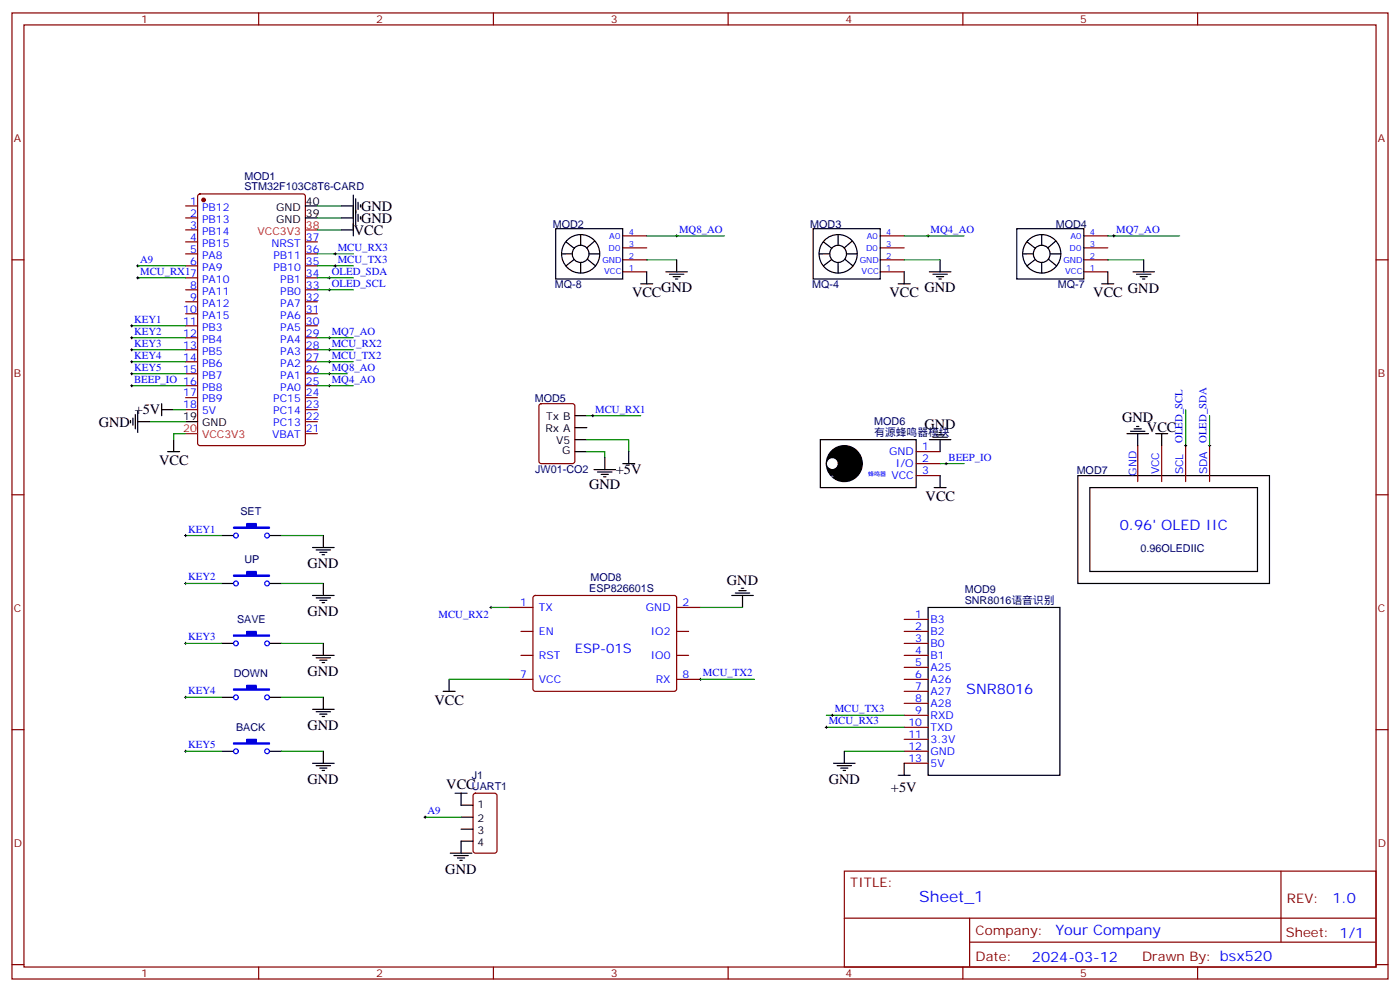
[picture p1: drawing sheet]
<svg xmlns="http://www.w3.org/2000/svg" width="412mm" height="292mm" viewBox="0 0 412 292" stroke-linecap="round" stroke-linejoin="round" font-family="sans-serif">
<g fill="none" stroke="#870000" stroke-width=".35">
<path d="M3.5 3.8h405.4v284.3h-405.4zM7.1 7.3h398.2v277.3h-398.2zM76.2 3.8v3.5M145.3 3.8v3.5M214.5 3.8v3.5M283.6 3.8v3.5M352.8 3.8v3.5M58.4 57.3l.5-.2h30.4l.6 .4 .1 73-.5 .6-30.6 .1-.6-.5-.1-72.9zM3.5 76.5h3.6M54.7 60.6h3.5M54.7 64.1h3.5M54.7 67.7h3.5"/>
<path d="M54.7 71.2h3.5M54.7 74.7h3.5M54.7 78.2h3.5M90 71.2h3.5M90 74.7h3.5M90 78.2h3.5M183.4 76.5h7.1M183.4 73h7.1M183.4 69.4h7.1M259.3 76.5h7M259.3 73h7M259.3 69.4h7"/>
<path d="M405.3 76.5h3.6M54.7 81.8h3.5M54.7 85.3h3.5M54.7 88.8h3.5M54.7 92.4h3.5M54.7 95.9h3.5M54.7 99.4h3.5M90 81.8h3.5M90 85.3h3.5M90 88.8h3.5M90 92.4h3.5M90 95.9h3.5"/>
<path d="M90 99.4h3.5M183.4 80h7.1M259.3 80h7M54.7 102.9h3.5M54.7 106.5h3.5M54.7 110h3.5M54.7 113.5h3.5M54.7 117.1h3.5M90 102.9h3.5M90 106.5h3.5M90 110h3.5M90 113.5h3.5"/>
<path d="M90 117.1h3.5M159 119l.5-.2h9.1l.7 .4v16.5l-.4 .7-9.4 .1-.7-.5-.1-16.5zM54.7 120.6h3.5M90 120.6h3.5M90 127.6h3.5M90 124.1h3.5M269.9 132.9h7M269.9 136.5h7M269.9 140h7M335.1 131.2v10.5M342.2 131.2v10.5M349.2 131.2v10.5"/>
<path d="M356.3 131.2v10.5M3.5 145.6h3.6M405.3 145.6h3.6M149.9 178.8h7.1M157.2 175.5l.5-.2h41.2l.4 .7v27.1l-.7 .4-41.2-.1-.4-.6v-26.8zM199.3 178.8h7.1M149.9 200h7.1M153.5 185.8h3.5M153.5 192.9h3.5M199.3 185.8h3.5M199.3 192.9h3.5M199.3 200h7.1"/>
<path d="M266.3 182.3h7.1M266.3 185.8h7.1M266.3 189.4h7.1M266.3 192.9h7.1M266.3 196.4h7.1M266.3 200h7.1M3.5 214.8h3.6M266.3 203.5h7.1M266.3 207h7.1M266.3 210.5h7.1M266.3 214.1h7.1M266.3 217.6h7.1"/>
<path d="M405.3 214.8h3.6M266.3 221.1h7.1M266.3 224.6h7.1M248.7 256.4h156.6v28.2h-156.6zM377.3 256.4v20.9M248.7 270.2h156.5M285.6 277.3h119.6M285.6 270.2v14.2M3.5 283.9h3.6M76.2 284.6v3.5M145.3 284.6v3.5M214.5 284.6v3.5"/>
<path d="M283.6 284.6v3.5M352.8 284.6v3.5M405.3 283.9h3.6"/>
</g>
<circle cx="60" cy="58.8" r=".53" fill="#870000" stroke="#870000" stroke-width=".35"/>
<g fill="none" stroke="#000" stroke-width=".35">
<path d="M104.1 57.4v12M104.8 58.5v7.8M105.5 59.5v2.2M90 64.1h3.5M90 60.6h3.5M100.5 64.1h3.6M100.5 60.6h3.6M100.5 67.7h3.6M105.5 63.1v2.1M106.2 60.3v.7M106.2 63.8v.7M163.7 67.3h19.7v14.8h-19.7z"/>
<path d="M166.7 71.2l2.4 1.9M167 70.8a5.6 5.6 0 0 1 9.4 2 5.6 5.6 0 0 1-6 7.5 5.6 5.6 0 0 1-4-8.7l.5-.7M168.5 74.7h-3M169.1 76.4l-2.4 1.8M169.2 73a2.49 2.49 0 0 1 4.2 .7 2.49 2.49 0 0 1-2.4 3.5 2.49 2.49 0 0 1-2.2-3.7l.4-.4M171 77.3v3.1M171 69.1v3.1M173 76.3l2.4 2M173.6 74.7h3M175.2 70.9l-2.4 2.1M199.3 76.5v3.5M239.5 67.3h19.8v14.8h-19.8z"/>
<path d="M242.6 71.2l2.4 1.9M242.9 70.8a5.6 5.6 0 0 1 9.3 2 5.6 5.6 0 0 1-5.9 7.5 5.6 5.6 0 0 1-4.1-8.7l.5-.7M244.3 74.7h-3M245 76.4l-2.4 1.8M245 73a2.49 2.49 0 0 1 4.2 .6 2.49 2.49 0 0 1-2.3 3.6 2.49 2.49 0 0 1-2.2-3.6l.3-.5M246.9 77.3v3.1M246.9 69.1v3.1M248.9 76.3l2.3 2M249.4 74.7h3.1M251 70.9l-2.3 2.1M276.9 76.5v3.5M188.7 83.5h3.6"/>
<path d="M190.5 80v3.5M196.1 80h6.4M197.2 80.7h4.2M198.3 81.4h2.1M199 82.1h.7M264.6 83.5h3.5M266.3 80v3.5M273.8 80h6.3M274.8 80.7h4.2M275.9 81.4h2.1M276.6 82.1h.7M38.5 123.8v.7"/>
<path d="M39.2 123v2.2M39.9 122v4.2M40.6 124.1h3.5M40.6 120.9v6.4M49.4 132.9h3.5M51.2 129.4v3.5M54.7 124.1h3.5M169.3 122.3h3.6M169.3 125.9h3.6M169.3 129.4h3.6M169.3 132.9h3.6M175 138.2h6.3"/>
<path d="M176 138.9h4.3M177.1 139.6h2.1M178.2 134.7v3.5M241.7 129.4h28.2v14.1h-28.2zM317.5 140h56.4v31.7h-56.4zM332 127.6h6.3M333 126.9h4.3M334.1 126.2h2.1M334.8 125.5h.7M335.1 127.6v3.6M340.4 127.6h3.6M342.2 127.6v3.6"/>
<path d="M65.3 157.6h3.5M79.4 157.6h3.5M95.2 157.6v3.5M177.8 140.3h.7M321 143.5h49.4v24.7h-49.4zM65.3 171.7h3.5M79.4 171.7h3.5M92.1 175.3h6.3M92.1 161.1h6.3M93.1 176h4.3M93.1 161.9h4.3M94.2 176.7h2.1"/>
<path d="M94.2 162.6h2.1M94.9 177.4h.7M94.9 163.3h.7M95.2 171.7v3.6M215.5 175.3h6.4M216.6 174.6h4.2M217.7 173.8h2.1M218.4 173.1h.7M218.7 175.3v3.5M273.4 178.8h38.8v49.4h-38.8zM65.3 189.4h3.5M79.4 189.4h3.5"/>
<path d="M92.1 192.9h6.3M93.1 193.6h4.3M94.2 194.3h2.1M94.9 195h.7M95.2 189.4v3.5M132.3 200v3.5M65.3 205.2h3.5M79.4 205.2h3.5M92.1 208.8h6.3M93.1 209.5h4.3M94.2 210.2h2.1M94.9 210.9h.7"/>
<path d="M95.2 205.2v3.6M130.5 203.5h3.6M65.3 221.1h3.5M79.4 221.1h3.5M92.1 224.6h6.3M93.1 225.4h4.3M94.2 226.1h2.1M94.9 226.8h.7M95.2 221.1v3.5M245.5 224.6h6.4M246.6 225.4h4.2M247.6 226.1h2.2"/>
<path d="M248.4 226.8h.7M248.7 221.1v3.5"/>
</g>
<path d="M90 67.7h3.5M54.7 127.6h3.5" fill="none" stroke="#f00" stroke-width=".35"/>
<g fill="none" stroke="#008700" stroke-width=".35">
<path d="M93.5 78.2h10.6M93.5 74.7h10.6M93.5 67.7h7M93.5 64.1h7M93.5 60.6h7M190.5 76.5h8.8M190.5 69.4h22.9M266.3 69.4h17.7M266.3 76.5h10.6M38.8 99.4h15.9M38.8 95.9h15.9M40.6 81.8h14.1"/>
<path d="M93.5 85.3h10.6M93.5 81.8h10.6M93.5 99.4h10.6M38.8 113.5h15.9M38.8 110h15.9M38.8 106.5h15.9M38.8 102.9h15.9M93.5 113.5h10.6M93.5 110h8.8M93.5 106.5h10.6M93.5 102.9h10.6M44.1 124.1h10.6"/>
<path d="M54.7 127.6h-3.5v1.8M172.9 132.9h5.3v1.8M172.9 129.4h12.3v3.5M349.2 120.6v10.6M356.3 122.3v8.9M54.7 157.6h10.6M82.9 157.6h12.3M54.7 171.7h10.6M82.9 171.7h12.3M144.6 178.8h5.3M206.4 178.8h12.3M54.7 189.4h10.6"/>
<path d="M82.9 189.4h12.3M132.3 200h17.6M206.4 200h15.8M54.7 205.2h10.6M82.9 205.2h12.3M243.4 214.1h22.9M243.4 210.5h22.9M54.7 221.1h10.6M82.9 221.1h12.3M248.7 221.1h17.6"/>
</g>
<g fill="none" stroke="#000" stroke-width=".29">
<path d="M98.4 78.2h.7M98.4 74.7h.7M98.8 74.4v.7M98.8 77.9v.7M199 69.4h.7M199.3 69.1v.7M273 69.4h.8M273.4 69.1v.7M38.5 99.4h.7M38.5 95.9h.7M38.8 95.5v.7M38.8 99.1v.7"/>
<path d="M40.2 81.8h.7M40.6 81.4v.7M96.7 85.3h.7M96.7 81.8h.7M96.7 99.4h.7M97 81.4v.7M97 84.9v.8M97 99.1v.7M38.5 113.5h.7M38.5 110h.7M38.5 106.5h.7M38.5 102.9h.7"/>
<path d="M38.8 102.6v.7M38.8 106.1v.7M38.8 109.6v.7M38.8 113.2v.7M96.7 113.5h.7M96.7 110h.7M96.7 106.5h.7M96.7 102.9h.7M97 102.6v.7M97 106.1v.7M97 109.6v.7M97 113.2v.7"/>
<path d="M348.9 131.2h.7M349.2 130.8v.7M356 131.2h.7M356.3 130.8v.7M54.3 157.6h.7M54.7 157.3v.7M54.3 171.7h.7M54.7 171.4v.7M144.3 178.8h.7M144.6 178.4v.7M54.3 189.4h.7M54.7 189v.7"/>
<path d="M206 200h.7M206.4 199.6v.7M54.3 205.2h.7M54.7 204.9v.7M243.1 214.1h.7M243.4 213.7v.7M244.8 210.5h.7M245.2 210.2v.7M54.3 221.1h.7M54.7 220.8v.7"/>
</g>
<g fill="#00f" stroke="#00f" stroke-width=".35">
<path d="M68.8 155.2h3.9v-1.1h2.8v1.1h3.9v.3h-10.6z"/>
<path d="M68.8 169.3h3.9v-1.1h2.8v1.1h3.9v.3h-10.6z"/>
<path d="M68.8 186.9h3.9v-1.1h2.8v1.1h3.9v.4h-10.6z"/>
<path d="M68.8 202.8h3.9v-1.1h2.8v1.1h3.9v.3h-10.6z"/>
<path d="M68.8 218.7h3.9v-1.1h2.8v1.1h3.9v.3h-10.6z"/>
</g>
<g fill="none" stroke="#00f" stroke-width=".35">
<path d="M70.2 189.4a.71 .71 0 0 0-1-.7 .71 .71 0 0 0-.2 1.2 .71 .71 0 0 0 1.1-.2l.1-.3M79.4 189.4a.71 .71 0 0 0-1-.7 .71 .71 0 0 0-.2 1.2 .71 .71 0 0 0 1.1-.2l.1-.3"/>
<circle cx="69.5" cy="157.6" r=".71"/>
<circle cx="78.7" cy="157.6" r=".71"/>
<circle cx="69.5" cy="171.7" r=".71"/>
<circle cx="78.7" cy="171.7" r=".71"/>
<circle cx="69.5" cy="205.2" r=".71"/>
<circle cx="78.7" cy="205.2" r=".71"/>
<circle cx="69.5" cy="221.1" r=".71"/>
<circle cx="78.7" cy="221.1" r=".71"/>
</g>
<circle cx="248.7" cy="136.5" r="5.3" fill="#000" stroke="#000" stroke-width=".35"/>
<circle cx="245.2" cy="136.5" r="1.76" fill="#fff" stroke="#000" stroke-width=".35"/>
<g fill="none" stroke="#000" stroke-width=".35">
<path d="M299.5 67.3h19.8v14.8h-19.8zM302.5 71.2l2.5 1.9a2.52 2.52 0 0 0 1.3 4 2.52 2.52 0 0 0 3.1-2.9 2.52 2.52 0 0 0-3.9-1.6l-.5 .4M302.8 70.8a5.6 5.6 0 0 1 9.4 2 5.6 5.6 0 0 1-6 7.5 5.6 5.6 0 0 1-4-8.7l.5-.7M304.3 74.7h-3M305 76.4l-2.5 1.8M306.9 77.3v3.1M306.9 69.1v3.1M308.8 76.3l2.4 2M309.4 74.7h3.1M311 70.9l-2.3 2.1M336.9 76.5v3.5M324.6 83.5h3.5"/>
<path d="M326.3 80v3.5M333.7 80h6.4M334.8 80.7h4.2M335.8 81.4h2.2M336.5 82.1h.8M47.6 118.8v3.5M47.6 120.6h3.6M183.4 136.5h3.6M185.2 132.9v3.6M273.8 129.4h6.3M274.8 128.7h4.2M275.9 128h2.1"/>
<path d="M276.6 127.3h.7M276.9 129.4v3.5M276.9 140v3.5M275.2 143.5h3.5M134.1 233.5h3.5M135.8 233.5v3.5h3.5M264.6 228.2h3.5M266.3 224.6v3.6M132.6 251.1h6.4M133.7 251.8h4.2M134.8 252.5h2.1M135.5 253.2h.7"/>
<path d="M135.8 240.5h3.5M135.8 244.1h3.5M139.3 247.6h-3.5v3.5"/>
</g>
<path d="M40.6 78.2h14.1M326.3 76.5h10.6M326.3 69.4h21.2M51.2 120.6h3.5M172.9 122.3h15.8M276.9 136.5h7.1M125.2 240.5h10.6" fill="none" stroke="#008700" stroke-width=".35"/>
<path d="M319.3 76.5h7M319.3 73h7M319.3 69.4h7M319.3 80h7M139.6 233.7l.5-.2h5.6l.6 .4 .1 16.5-.5 .7h-5.8l-.7-.5-.1-16.4z" fill="none" stroke="#870000" stroke-width=".35"/>
<path d="M40.2 78.2h.7M40.6 77.9v.7M327.7 69.4h.7M328.1 69.1v.7M174.3 122.3h.7M174.6 122v.7M278.3 136.5h.7M278.7 136.1v.7M124.9 240.5h.7M125.2 240.2v.7" fill="none" stroke="#000" stroke-width=".29"/>
<text font-size="4.6" fill="#00f" x="270.8" y="265.4">Sheet_1</text>
<g font-size="4.2">
<text x="106.4" y="65.6">GND</text>
<text x="106.4" y="62">GND</text>
<text x="104.2" y="69.1">VCC</text>
<text x="186.2" y="87.5">VCC</text>
<text x="194.7" y="86.1">GND</text>
<text x="262" y="87.5">VCC</text>
<text x="272.3" y="86.1">GND</text>
<text x="322.1" y="87.4">VCC</text>
<text x="332.3" y="86.2">GND</text>
<text x="29.1" y="125.5">GND</text>
<text x="39.7" y="122">+5V</text>
<text x="330.6" y="124.3">GND</text>
<text x="272.3" y="126.2">GND</text>
<text x="337.9" y="127.3">VCC</text>
<text x="46.9" y="136.8">VCC</text>
<text x="173.6" y="143.9">GND</text>
<text x="181.4" y="139.6">+5V</text>
<text x="272.7" y="147.4">VCC</text>
<text x="90.5" y="167.2">GND</text>
<text x="214.1" y="172.1">GND</text>
<text x="90.5" y="181.3">GND</text>
<text x="90.5" y="199">GND</text>
<text x="128" y="207.4">VCC</text>
<text x="90.5" y="214.8">GND</text>
<text x="90.5" y="230.7">GND</text>
<text x="131.5" y="232.2">VCC</text>
<text x="244.1" y="230.7">GND</text>
<text x="262.5" y="233.1">+5V</text>
<text x="131.2" y="257.3">GND</text>
</g>
<g font-size="4.2" fill="#00f">
<text x="329.8" y="155.9">0.96' OLED IIC</text>
<text x="284.6" y="204.4">SNR8016</text>
<text x="392.5" y="265.7">1.0</text>
<text x="310.9" y="275.2">Your Company</text>
<text x="304" y="283">2024-03-12</text>
</g>
<text font-size="3.9" fill="#00f" x="169.3" y="192.3">ESP-01S</text>
<g font-size="3.9" fill="#800">
<text x="250.5" y="261">TITLE:</text>
<text x="379.1" y="265.7">REV:</text>
<text x="287.4" y="275.2">Company:</text>
<text x="378.7" y="275.8">Sheet: 1/1</text>
<text x="287.4" y="282.9">Date:</text>
<text x="336.4" y="282.9">Drawn By: bsx520</text>
</g>
<g font-size="3.2" fill="#800">
<text x="41.6" y="6.8">1</text>
<text x="110.8" y="6.8">2</text>
<text x="179.9" y="6.8">3</text>
<text x="249.1" y="6.8">4</text>
<text x="318.2" y="6.8">5</text>
<text x="4.1" y="41.9">A</text>
<text x="405.9" y="41.9">A</text>
<text x="4.1" y="111.1">B</text>
<text x="405.9" y="111.1">B</text>
<text x="4.1" y="180.2">C</text>
<text x="405.9" y="180.2">C</text>
<text x="4.1" y="249.3">D</text>
<text x="405.9" y="249.3">D</text>
<text x="41.6" y="287.6">1</text>
<text x="110.8" y="287.6">2</text>
<text x="179.9" y="287.6">3</text>
<text x="249.1" y="287.6">4</text>
<text x="318.2" y="287.6">5</text>
</g>
<g font-size="3.2" fill="#000080">
<text x="72" y="52.8">MOD1</text>
<text x="72" y="56">STM32F103C8T6-CARD</text>
<text x="162.8" y="67">MOD2</text>
<text x="238.7" y="67">MOD3</text>
<text x="311" y="67">MOD4</text>
<text x="163.5" y="84.7">MQ-8</text>
<text x="239.2" y="84.7">MQ-4</text>
<text x="311.6" y="84.7">MQ-7</text>
<text x="157.5" y="118.2">MOD5</text>
<text x="257.5" y="125.2">MOD6</text>
<text x="257.5" y="128.3">有源蜂鸣器模块</text>
<text x="157.7" y="139.4">JW01-CO2</text>
<text x="317.2" y="139.4">MOD7</text>
<text x="70.8" y="151.7">SET</text>
<text x="72" y="165.8">UP</text>
<text x="335.9" y="162.3">0.96OLEDIIC</text>
<text x="173.9" y="171">MOD8</text>
<text x="173.6" y="174.2">ESP826601S</text>
<text x="284.2" y="177.7">SNR8016语音识别</text>
<text x="284.2" y="174.5">MOD9</text>
<text x="69.8" y="183.5">SAVE</text>
<text x="68.9" y="199.3">DOWN</text>
<text x="69.6" y="215.2">BACK</text>
<text x="139" y="232.4">UART1</text>
<text x="139" y="229.2">J1</text>
</g>
<g font-size="3.2" fill="#00f">
<text x="56" y="60.3">1</text>
<text x="56" y="63.8">2</text>
<text x="59.5" y="62">PB12</text>
<text x="59.5" y="65.5">PB13</text>
<text x="56" y="67.3">3</text>
<text x="56" y="70.8">4</text>
<text x="59.5" y="69.1">PB14</text>
<text x="90.1" y="70.8">37</text>
<text x="200" y="68.5">MQ8_AO</text>
<text x="274.1" y="68.5">MQ4_AO</text>
<text x="328.8" y="68.5">MQ7_AO</text>
<text x="41.3" y="77.4">A9</text>
<text x="56" y="74.4">5</text>
<text x="56" y="77.9">6</text>
<text x="59.5" y="72.6">PB15</text>
<text x="59.5" y="76.1">PA8</text>
<text x="79.9" y="72.6">NRST</text>
<text x="80.5" y="76.1">PB11</text>
<text x="90.1" y="77.9">35</text>
<text x="90.1" y="74.4">36</text>
<text x="99.5" y="77.4">MCU_TX3</text>
<text x="99.5" y="73.8">MCU_RX3</text>
<text x="41.3" y="80.9">MCU_RX17</text>
<text x="59.5" y="79.7">PA9</text>
<text x="59.5" y="83.2">PA10</text>
<text x="80.5" y="79.7">PB10</text>
<text x="82.5" y="83.2">PB1</text>
<text x="90.1" y="81.4">34</text>
<text x="97.7" y="80.9">OLED_SDA</text>
<text x="56" y="84.9">8</text>
<text x="56" y="88.5">9</text>
<text x="59.5" y="86.7">PA11</text>
<text x="82.5" y="86.7">PB0</text>
<text x="90.1" y="88.5">32</text>
<text x="90.1" y="84.9">33</text>
<text x="97.7" y="84.4">OLED_SCL</text>
<text x="39.5" y="95">KEY1</text>
<text x="54" y="92">10</text>
<text x="54" y="95.5">11</text>
<text x="59.5" y="90.2">PA12</text>
<text x="59.5" y="93.8">PA15</text>
<text x="82.6" y="93.8">PA6</text>
<text x="82.6" y="90.2">PA7</text>
<text x="90.1" y="95.5">30</text>
<text x="90.1" y="92">31</text>
<text x="39.5" y="98.5">KEY2</text>
<text x="54" y="99.1">12</text>
<text x="59.5" y="97.3">PB3</text>
<text x="59.5" y="100.8">PB4</text>
<text x="82.6" y="100.8">PA4</text>
<text x="82.6" y="97.3">PA5</text>
<text x="90.1" y="99.1">29</text>
<text x="97.7" y="98.5">MQ7_AO</text>
<text x="39.5" y="102.1">KEY3</text>
<text x="39.5" y="105.6">KEY4</text>
<text x="54" y="102.6">13</text>
<text x="54" y="106.1">14</text>
<text x="59.5" y="104.4">PB5</text>
<text x="59.5" y="107.9">PB6</text>
<text x="82.6" y="107.9">PA2</text>
<text x="82.6" y="104.4">PA3</text>
<text x="90.1" y="106.1">27</text>
<text x="90.1" y="102.6">28</text>
<text x="97.7" y="105.6">MCU_TX2</text>
<text x="97.7" y="102.1">MCU_RX2</text>
<text x="39.5" y="112.6">BEEP_IO 16</text>
<text x="39.5" y="109.1">KEY5</text>
<text x="54" y="109.6">15</text>
<text x="59.5" y="111.4">PB7</text>
<text x="82.6" y="111.4">PA1</text>
<text x="90.1" y="113.2">25</text>
<text x="90.1" y="109.6">26</text>
<text x="97.7" y="112.6">MQ4_AO</text>
<text x="97.7" y="109.1">MQ8_AO</text>
<text x="54" y="116.7">17</text>
<text x="59.5" y="114.9">PB8</text>
<text x="59.5" y="118.5">PB9</text>
<text x="80.5" y="118.5">PC15</text>
<text x="82.6" y="114.9">PA0</text>
<text x="90.1" y="116.7">24</text>
<text x="54" y="120.2">18</text>
<text x="59.5" y="122">5V</text>
<text x="80.5" y="125.5">PC13</text>
<text x="80.5" y="122">PC14</text>
<text x="90.1" y="123.8">22</text>
<text x="90.1" y="120.2">23</text>
<text x="175.3" y="121.5">MCU_RX1</text>
<text x="80.2" y="129">VBAT</text>
<text x="90.1" y="127.3">21</text>
<text x="348.4" y="130.5" transform="rotate(-90 348.4 130.5)">OLED_SCL</text>
<text x="355.4" y="130.5" transform="rotate(-90 355.4 130.5)">OLED_SDA</text>
<text x="261.9" y="134">GND</text>
<text x="263.9" y="137.5">I/O</text>
<text x="271.6" y="132.6">1</text>
<text x="271.6" y="136.1">2</text>
<text x="279.4" y="135.6">BEEP_IO</text>
<text x="262.6" y="141">VCC</text>
<text x="271.6" y="139.6">3</text>
<text x="334.8" y="140" transform="rotate(-90 334.8 140)">GND</text>
<text x="341.5" y="139.6" transform="rotate(-90 341.5 139.6)">VCC</text>
<text x="348.5" y="139.6" transform="rotate(-90 348.5 139.6)">SCL</text>
<text x="355.6" y="139.6" transform="rotate(-90 355.6 139.6)">SDA</text>
<text x="55.4" y="156.7">KEY1</text>
<text x="55.4" y="170.9">KEY2</text>
<text x="153.2" y="178.4">1</text>
<text x="158.7" y="179.8">TX</text>
<text x="190.3" y="179.8">GND</text>
<text x="201.1" y="178.4">2</text>
<text x="129.2" y="182">MCU_RX2</text>
<text x="269.6" y="182">1</text>
<text x="269.6" y="185.5">2</text>
<text x="274.1" y="183.4">B3</text>
<text x="55.4" y="188.5">KEY3</text>
<text x="158.7" y="186.9">EN</text>
<text x="191.7" y="186.9">IO2</text>
<text x="269.6" y="189">3</text>
<text x="274.1" y="186.9">B2</text>
<text x="274.1" y="190.4">B0</text>
<text x="158.7" y="194">RST</text>
<text x="191.7" y="194">IO0</text>
<text x="269.6" y="192.5">4</text>
<text x="269.6" y="196.1">5</text>
<text x="274.1" y="194">B1</text>
<text x="274.1" y="197.5">A25</text>
<text x="153.2" y="199.6">7</text>
<text x="158.7" y="201">VCC</text>
<text x="193.2" y="201">RX</text>
<text x="201.1" y="199.6">8</text>
<text x="207.1" y="199.1">MCU_TX2</text>
<text x="269.6" y="199.6">6</text>
<text x="269.6" y="203.1">7</text>
<text x="274.1" y="201">A26</text>
<text x="55.4" y="204.4">KEY4</text>
<text x="245.9" y="209.7">MCU_TX3</text>
<text x="269.6" y="206.7">8</text>
<text x="274.1" y="204.5">A27</text>
<text x="274.1" y="208.1">A28</text>
<text x="244.1" y="213.2">MCU_RX3</text>
<text x="267.6" y="213.7">10</text>
<text x="269.6" y="210.2">9</text>
<text x="274.1" y="211.6">RXD</text>
<text x="274.1" y="215.1">TXD</text>
<text x="55.4" y="220.2">KEY5</text>
<text x="267.6" y="217.2">11</text>
<text x="267.6" y="220.8">12</text>
<text x="274.1" y="218.7">3.3V</text>
<text x="267.6" y="224.3">13</text>
<text x="274.1" y="222.2">GND</text>
<text x="274.1" y="225.7">5V</text>
<text x="125.9" y="239.6">A9</text>
</g>
<g font-size="3.2">
<text x="81.4" y="65.5">GND</text>
<text x="81.4" y="62">GND</text>
<text x="90.1" y="63.8">39</text>
<text x="90.1" y="60.3">40</text>
<text x="54" y="123.8">19</text>
<text x="59.5" y="125.5">GND</text>
<text x="160.9" y="123.8">Tx B</text>
<text x="160.7" y="127.3">Rx A</text>
<text x="163.8" y="130.8">V5</text>
<text x="165.6" y="133.6">G</text>
<text x="140.7" y="237.7">1</text>
<text x="140.7" y="241.9">2</text>
<text x="140.7" y="245.5">3</text>
<text x="140.7" y="249">4</text>
</g>
<g font-size="3.2" fill="#f00">
<text x="75.9" y="69.1">VCC3V3</text>
<text x="90.1" y="67.3">38</text>
<text x="54" y="127.3">20</text>
<text x="59.5" y="129">VCC3V3</text>
</g>
<g font-size="2.5" fill="#00f">
<text x="179.5" y="70.5">A0</text>
<text x="185.2" y="69.1">4</text>
<text x="255.3" y="70.5">A0</text>
<text x="261.1" y="69.1">4</text>
<text x="315.3" y="70.5">A0</text>
<text x="321" y="69.1">4</text>
<text x="177.4" y="77.5">GND</text>
<text x="179.3" y="74">D0</text>
<text x="185.2" y="76.1">2</text>
<text x="185.2" y="72.6">3</text>
<text x="253.3" y="77.5">GND</text>
<text x="255.1" y="74">D0</text>
<text x="261.1" y="76.1">2</text>
<text x="261.1" y="72.6">3</text>
<text x="313.2" y="77.5">GND</text>
<text x="315.1" y="74">D0</text>
<text x="321" y="76.1">2</text>
<text x="321" y="72.6">3</text>
<text x="178" y="80.7">VCC</text>
<text x="185.2" y="79.7">1</text>
<text x="253.8" y="80.7">VCC</text>
<text x="261.1" y="79.7">1</text>
<text x="313.8" y="80.7">VCC</text>
<text x="321" y="79.7">1</text>
</g>
<text font-size="1.8" fill="#fff" x="244.5" y="140.7">+</text>
<text font-size="1.8" fill="#00f" x="255.8" y="140">蜂鸣器</text>
</svg>
